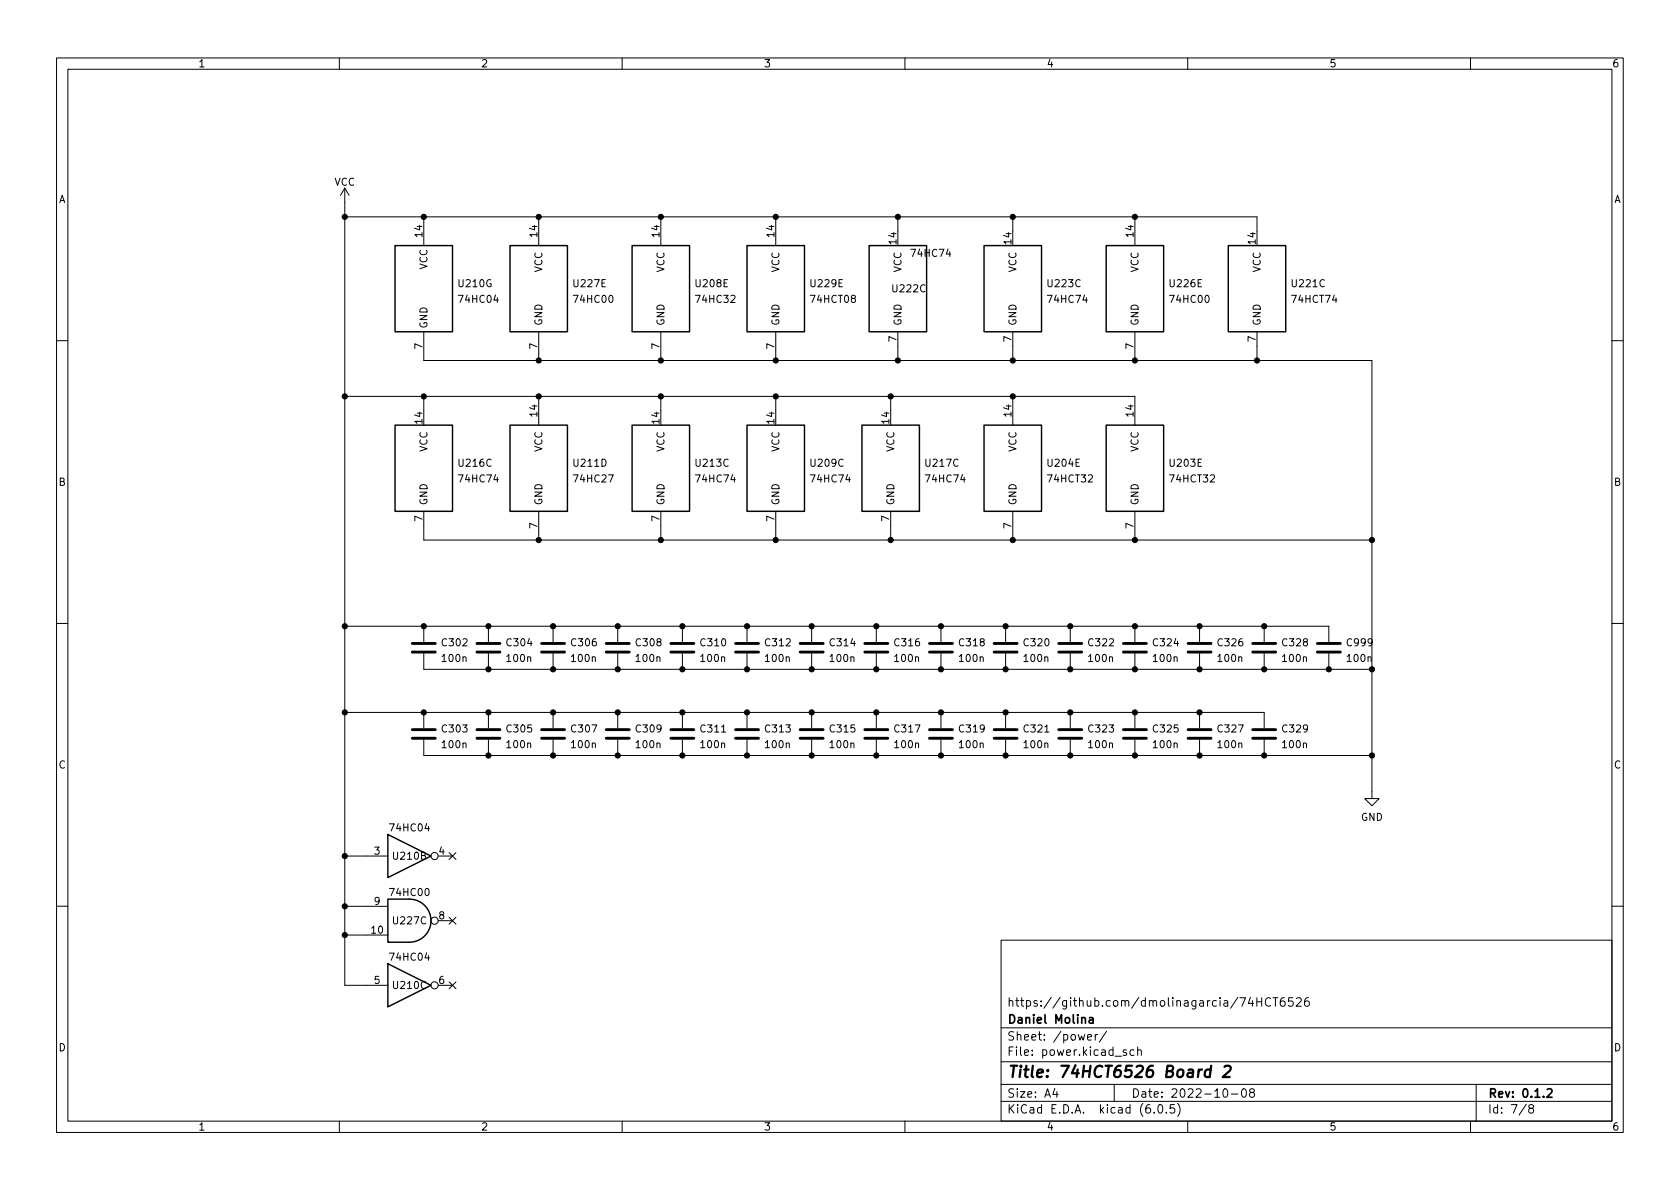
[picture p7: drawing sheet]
<svg xmlns="http://www.w3.org/2000/svg" width="297mm" height="210mm" viewBox="0 0 297 210" stroke-linecap="round" stroke-linejoin="round" font-family="sans-serif">
<g fill="none" stroke="#000" stroke-width=".18">
<path d="M10 10.2h277v190.1h-277zM12 12.2h273v186.1h-273zM60 10.2v2M110 10.2v2M160 10.2v2M210 10.2v2M260 10.2v2M61 33.3v140.9h7.6M61 33.3l-.8 1.2M61 33.3l.7 1.2M61 38.3h161.2v2.6M74.9 38.3v5.1"/>
<path d="M95.2 38.3v5.1M116.8 38.3v5.1M137.2 38.3v5.1M158.7 38.3v2.6M179.1 38.3v2.6M200.7 38.3v5.1M74.9 58.7v5h167.7v77.5h1.2l-1.2 1.3-1.3-1.3h1.3M95.2 58.7v5M116.8 58.7v5M137.2 58.7v5M158.7 58.7v5M179.1 58.7v5"/>
<path d="M200.7 58.7v5M222.2 58.7v5M10 60.2h2M61 70.1h139.7v5.1M74.9 70.1v2.5M95.2 70.1v5.1M116.8 70.1v2.5M137.2 70.1v2.5M157.5 70.1v2.5M179.1 70.1v5.1M285 60.2h2M74.9 90.4v5.1h167.7"/>
<path d="M95.2 90.4v5.1M116.8 90.4v5.1M137.2 90.4v5.1M157.5 90.4v5.1M179.1 90.4v5.1M200.7 90.4v5.1M10 110.2h2M61 110.7h173.9v2.8M74.9 110.7v2.8M74.9 115.6v2.8h167.7M86.4 110.7v2.8M86.4 115.6v2.8"/>
<path d="M97.8 110.7v2.8M97.8 115.6v2.8M109.2 110.7v2.8M109.2 115.6v2.8M120.6 110.7v2.8M120.6 115.6v2.8M132.1 110.7v2.8M132.1 115.6v2.8M143.5 110.7v2.8M143.5 115.6v2.8M154.9 110.7v2.8M154.9 115.6v2.8"/>
<path d="M166.4 110.7v2.8M166.4 115.6v2.8M177.8 110.7v2.8M177.8 115.6v2.8M189.2 110.7v2.8M189.2 115.6v2.8M200.7 110.7v2.8M200.7 115.6v2.8M212.1 110.7v2.8M212.1 115.6v2.8M223.5 110.7v2.8M223.5 115.6v2.8"/>
<path d="M234.9 115.6v2.8M285 110.2h2M61 126h162.5v2.8M74.9 126v2.8M74.9 130.8v2.8h167.7M86.4 126v2.8M86.4 130.8v2.8M97.8 126v2.8M97.8 130.8v2.8M109.2 126v2.8M109.2 130.8v2.8M120.6 126v2.8"/>
<path d="M120.6 130.8v2.8M132.1 126v2.8M132.1 130.8v2.8M143.5 126v2.8M143.5 130.8v2.8M154.9 126v2.8M154.9 130.8v2.8M166.4 126v2.8M166.4 130.8v2.8M177.8 126v2.8M177.8 130.8v2.8M189.2 126v2.8"/>
<path d="M189.2 130.8v2.8M200.7 126v2.8M200.7 130.8v2.8M212.1 126v2.8M212.1 130.8v2.8M223.5 130.8v2.8M61 151.4h7.6M77.5 151.4h2.5M79.4 150.8l1.2 1.2M80.6 150.8l-1.2 1.2M10 160.2h2M61 165.3h7.6"/>
<path d="M61 160.3h7.6M77.5 162.8h2.5M77.5 174.2h2.5M79.4 162.2l1.2 1.2M79.4 173.6l1.2 1.2M80.6 162.2l-1.2 1.2M80.6 173.6l-1.2 1.2M177 166.3h108v32h-108zM221.1 176.4l-.4 1h.9M221.4 176.9v1M222.2 176.4v1.5M222.2 177.1h.9"/>
<path d="M223.1 176.4v1.5M224.6 176.6a.6 .6 0 0 0-.7 0 .6 .6 0 0 0-.2 .7 .56 .56 0 0 0 .3 .6 .56 .56 0 0 0 .6-.1M225.1 176.4h.8M225.5 176.4v1.5M227.1 176.4a.59 .59 0 0 0-.7 .7v.5l.1 .3h.4l.2-.1 .1-.5-.1-.2-.5-.1-.2 .3M228.6 176.4h-.7l-.1 .7 .2-.1 .5 .1 .1 .2v.5l-.2 .1-.6-.1M229.2 176.6l.6-.2 .2 .2 .1 .3-1 1h1M231.4 176.4a.59 .59 0 0 0-.8 .7v.5l.2 .3h.4l.2-.1 .1-.5-.1-.2-.5-.1-.3 .3M285 160.2h2M60 198.3v2M110 198.3v2M160 198.3v2"/>
<path d="M177 194.8h108M177 191.8h108M177 187.8h108M177 181.8h108M186.5 192.5l-.4 1h1M186.9 193v1M192.3 183.4l.7-.1-.1-.3-.4-.1-.2 .2 .1 .8h.5M193.6 182.9v1M194.1 182.9l-.3 .1-.2 .2M195.6 182.4l-1.2 1.9M197 191.8v3M199.1 185.7l-.3-.1-.2 .2v.3l.5 .1v.4h-.5"/>
<path d="M200.5 185.7l-.4-.1-.3 .3v.4l.1 .3h.6M201.1 185.8l.3-.2 .3 .1 .1 .9M201.1 185.1v1.5M204.1 196.7v.1M204.9 195.4l.2-.1a.81 .81 0 0 1 .6 .7 .81 .81 0 0 1-.3 .8h-.2a.81 .81 0 0 1-.6-.6 .81 .81 0 0 1 .3-.8zM206.2 196.7v.1M207.6 195.3h-.7v.7l.2-.1 .5 .1 .1 .2-.1 .5-.2 .1-.5-.1M208.2 195.1a1.72 1.72 0 0 1 0 2.3M210 198.3v2M216.4 192.6l.2-.1a.81 .81 0 0 1 .6 .7 .81 .81 0 0 1-.3 .8h-.2a.81 .81 0 0 1-.6-.6 .81 .81 0 0 1 .3-.8zM217.7 193.5h1.2M219.7 192.6l.2-.1a.81 .81 0 0 1 .5 .7 .81 .81 0 0 1-.3 .8h-.1a.81 .81 0 0 1-.6-.6 .81 .81 0 0 1 .3-.8z"/>
<path d="M221.2 193.2l-.3-.3 .1-.2 .2-.2 .4 .1 .2 .2-.1 .2-.6 .2-.2 .3 .1 .4 .2 .1h.4l.2-.3-.1-.4-.2-.1M260 198.3v2M261 191.8v6.5M269.9 195.3l-1.3 1.9M270.6 196l-.3-.3 .1-.2 .2-.2 .4 .1 .2 .2-.1 .2-.7 .2-.1 .3v.2l.3 .3h.4l.2-.3-.1-.4-.2-.1"/>
<circle cx="76.8" cy="151.4" r=".63"/>
<circle cx="76.8" cy="162.8" r=".63"/>
<circle cx="76.8" cy="174.2" r=".63"/>
</g>
<path d="M192.6 180h.6l.1 .9M193.3 180.3l-.5 .1a.29 .29 0 0 0-.3 .2 .29 .29 0 0 0 .3 .3h.5M273.6 192.7l.5-.2 .2 .2 .1 .3-.9 1h.9" fill="none" stroke="#000" stroke-width=".3"/>
<path d="M214 189.2a.66 .66 0 0 0-.9 .3l-.1 .6 .1 .3 .2 .1 .6-.1M214.1 188.5l-.2 2M216.5 188.7l.3-.2h.5a.45 .45 0 0 1 .3 .5l-.1 .3-1.3 1.2h1.2" fill="none" stroke="#000" stroke-width=".4"/>
<g fill="none" stroke="#000" stroke-width=".51">
<path d="M72.9 115.3h4.1M72.9 113.8h4.1M84.3 115.3h4.1M84.3 113.8h4.1M95.8 115.3h4M95.8 113.8h4M107.2 115.3h4.1M107.2 113.8h4.1M118.6 115.3h4.1M118.6 113.8h4.1M130 115.3h4.1M130 113.8h4.1"/>
<path d="M141.5 115.3h4M141.5 113.8h4M152.9 115.3h4.1M152.9 113.8h4.1M164.3 115.3h4.1M164.3 113.8h4.1M175.8 115.3h4M175.8 113.8h4M187.2 115.3h4.1M187.2 113.8h4.1M198.6 115.3h4.1M198.6 113.8h4.1"/>
<path d="M210.1 115.3h4M210.1 113.8h4M221.5 115.3h4.1M221.5 113.8h4.1M232.9 115.3h4.1M232.9 113.8h4.1M72.9 130.6h4.1M72.9 129h4.1M84.3 130.6h4.1M84.3 129h4.1M95.8 130.6h4M95.8 129h4"/>
<path d="M107.2 130.6h4.1M107.2 129h4.1M118.6 130.6h4.1M118.6 129h4.1M130 130.6h4.1M130 129h4.1M141.5 130.6h4M141.5 129h4M152.9 130.6h4.1M152.9 129h4.1M164.3 130.6h4.1M164.3 129h4.1"/>
<path d="M175.8 130.6h4M175.8 129h4M187.2 130.6h4.1M187.2 129h4.1M198.6 130.6h4.1M198.6 129h4.1M210.1 130.6h4M210.1 129h4M221.5 130.6h4.1M221.5 129h4.1"/>
</g>
<g fill="none" stroke="#000" stroke-width=".25">
<path d="M69.8 43.4h10.2v15.3h-10.2zM90.2 43.4h10.1v15.3h-10.1zM111.8 43.4h10.1v15.3h-10.1zM132.1 43.4h10.1v15.3h-10.1zM153.7 43.4h10.1v15.3h-10.1zM174 43.4h10.1v15.3h-10.1zM195.6 43.4h10.1v15.3h-10.1zM217.2 43.4h10.1v15.3h-10.1zM69.8 75.2h10.2v15.2h-10.2zM90.2 75.2h10.1v15.2h-10.1zM111.8 75.2h10.1v15.2h-10.1zM132.1 75.2h10.1v15.2h-10.1z"/>
<path d="M152.4 75.2h10.2v15.2h-10.2zM174 75.2h10.1v15.2h-10.1zM195.6 75.2h10.1v15.2h-10.1zM68.6 147.6l7.6 3.8-7.6 3.8zM68.6 159h3.8a3.8 3.8 0 0 1 3.8 3.8 3.8 3.8 0 0 1-3.8 3.8h-3.8zM68.6 170.4l7.6 3.8-7.6 3.8z"/>
</g>
<g fill="#000" stroke="#000" stroke-width=".18">
<circle cx="61" cy="38.3" r=".46"/>
<circle cx="74.9" cy="38.3" r=".46"/>
<circle cx="95.2" cy="38.3" r=".46"/>
<circle cx="116.8" cy="38.3" r=".46"/>
<circle cx="137.2" cy="38.3" r=".46"/>
<circle cx="158.7" cy="38.3" r=".46"/>
<circle cx="179.1" cy="38.3" r=".46"/>
<circle cx="200.7" cy="38.3" r=".46"/>
<circle cx="61" cy="70.1" r=".46"/>
<circle cx="74.9" cy="70.1" r=".46"/>
<circle cx="95.2" cy="70.1" r=".46"/>
<circle cx="95.2" cy="63.7" r=".46"/>
<circle cx="116.8" cy="70.1" r=".46"/>
<circle cx="116.8" cy="63.7" r=".46"/>
<circle cx="137.2" cy="70.1" r=".46"/>
<circle cx="137.2" cy="63.7" r=".46"/>
<circle cx="157.5" cy="70.1" r=".46"/>
<circle cx="158.7" cy="63.7" r=".46"/>
<circle cx="179.1" cy="63.7" r=".46"/>
<circle cx="179.1" cy="70.1" r=".46"/>
<circle cx="200.7" cy="63.7" r=".46"/>
<circle cx="222.2" cy="63.7" r=".46"/>
<circle cx="95.2" cy="95.5" r=".46"/>
<circle cx="116.8" cy="95.5" r=".46"/>
<circle cx="137.2" cy="95.5" r=".46"/>
<circle cx="157.5" cy="95.5" r=".46"/>
<circle cx="179.1" cy="95.5" r=".46"/>
<circle cx="200.7" cy="95.5" r=".46"/>
<circle cx="242.6" cy="95.5" r=".46"/>
<circle cx="61" cy="110.7" r=".46"/>
<circle cx="74.9" cy="110.7" r=".46"/>
<circle cx="86.4" cy="118.4" r=".46"/>
<circle cx="86.4" cy="110.7" r=".46"/>
<circle cx="97.8" cy="110.7" r=".46"/>
<circle cx="97.8" cy="118.4" r=".46"/>
<circle cx="109.2" cy="110.7" r=".46"/>
<circle cx="109.2" cy="118.4" r=".46"/>
<circle cx="120.6" cy="110.7" r=".46"/>
<circle cx="120.6" cy="118.4" r=".46"/>
<circle cx="132.1" cy="118.4" r=".46"/>
<circle cx="132.1" cy="110.7" r=".46"/>
<circle cx="143.5" cy="110.7" r=".46"/>
<circle cx="143.5" cy="118.4" r=".46"/>
<circle cx="154.9" cy="118.4" r=".46"/>
<circle cx="154.9" cy="110.7" r=".46"/>
<circle cx="166.4" cy="110.7" r=".46"/>
<circle cx="166.4" cy="118.4" r=".46"/>
<circle cx="177.8" cy="118.4" r=".46"/>
<circle cx="177.8" cy="110.7" r=".46"/>
<circle cx="189.2" cy="110.7" r=".46"/>
<circle cx="189.2" cy="118.4" r=".46"/>
<circle cx="200.7" cy="118.4" r=".46"/>
<circle cx="200.7" cy="110.7" r=".46"/>
<circle cx="212.1" cy="118.4" r=".46"/>
<circle cx="212.1" cy="110.7" r=".46"/>
<circle cx="223.5" cy="118.4" r=".46"/>
<circle cx="223.5" cy="110.7" r=".46"/>
<circle cx="234.9" cy="118.4" r=".46"/>
<circle cx="242.6" cy="118.4" r=".46"/>
<circle cx="61" cy="126" r=".46"/>
<circle cx="74.9" cy="126" r=".46"/>
<circle cx="86.4" cy="126" r=".46"/>
<circle cx="86.4" cy="133.6" r=".46"/>
<circle cx="97.8" cy="126" r=".46"/>
<circle cx="97.8" cy="133.6" r=".46"/>
<circle cx="109.2" cy="133.6" r=".46"/>
<circle cx="109.2" cy="126" r=".46"/>
<circle cx="120.6" cy="133.6" r=".46"/>
<circle cx="120.6" cy="126" r=".46"/>
<circle cx="132.1" cy="126" r=".46"/>
<circle cx="132.1" cy="133.6" r=".46"/>
<circle cx="143.5" cy="126" r=".46"/>
<circle cx="143.5" cy="133.6" r=".46"/>
<circle cx="154.9" cy="126" r=".46"/>
<circle cx="154.9" cy="133.6" r=".46"/>
<circle cx="166.4" cy="126" r=".46"/>
<circle cx="166.4" cy="133.6" r=".46"/>
<circle cx="177.8" cy="126" r=".46"/>
<circle cx="177.8" cy="133.6" r=".46"/>
<circle cx="189.2" cy="126" r=".46"/>
<circle cx="189.2" cy="133.6" r=".46"/>
<circle cx="200.7" cy="126" r=".46"/>
<circle cx="200.7" cy="133.6" r=".46"/>
<circle cx="212.1" cy="126" r=".46"/>
<circle cx="212.1" cy="133.6" r=".46"/>
<circle cx="223.5" cy="133.6" r=".46"/>
<circle cx="242.6" cy="133.6" r=".46"/>
<circle cx="61" cy="151.4" r=".46"/>
<circle cx="61" cy="165.3" r=".46"/>
<circle cx="61" cy="160.3" r=".46"/>
</g>
<text font-size="2.8" x="178" y="190.6">Title: 74HCT6526 Board 2</text>
<g font-size="2.1">
<text x="178" y="178">https://github.com/dmolinagarcia/74HCT6526</text>
<text x="178" y="184">Sheet: /power/</text>
<text x="178" y="181">Daniel Molina</text>
<text x="178" y="186.7">File: power.kicad_sch</text>
<text x="178" y="196.9">KiCad E.D.A. kicad (6.0.5)</text>
<text x="178" y="194.1">Size: A4</text>
<text x="200" y="194.1">Date: 2022-10-08</text>
<text x="263" y="194.1">Rev: 0.1.2</text>
<text x="263" y="196.9">Id: 7/8</text>
</g>
<g font-size="1.8">
<text x="35" y="11.9">1</text>
<text x="85" y="11.9">2</text>
<text x="135" y="11.9">3</text>
<text x="185" y="11.9">4</text>
<text x="235" y="11.9">5</text>
<text x="285" y="11.9">6</text>
<text x="10.3" y="35.9">A</text>
<text x="59.1" y="32.8">VCC</text>
<text x="285.3" y="35.9">A</text>
<text x="74.7" y="41.9" transform="rotate(-90 74.7 41.9)">14</text>
<text x="95" y="41.9" transform="rotate(-90 95 41.9)">14</text>
<text x="116.6" y="41.9" transform="rotate(-90 116.6 41.9)">14</text>
<text x="136.9" y="41.9" transform="rotate(-90 136.9 41.9)">14</text>
<text x="200.4" y="41.9" transform="rotate(-90 200.4 41.9)">14</text>
<text x="75.6" y="47.7" transform="rotate(-90 75.6 47.7)">VCC</text>
<text x="158.5" y="43.1" transform="rotate(-90 158.5 43.1)">14</text>
<text x="161.3" y="45.4">74HC74</text>
<text x="178.8" y="43.1" transform="rotate(-90 178.8 43.1)">14</text>
<text x="222" y="43.1" transform="rotate(-90 222 43.1)">14</text>
<text x="81.2" y="50.8">U210G</text>
<text x="81.3" y="53.5">74HC04</text>
<text x="95.9" y="48.2" transform="rotate(-90 95.9 48.2)">VCC</text>
<text x="101.5" y="50.8">U227E</text>
<text x="101.6" y="53.5">74HC00</text>
<text x="117.5" y="48.2" transform="rotate(-90 117.5 48.2)">VCC</text>
<text x="123.1" y="50.8">U208E</text>
<text x="123.2" y="53.5">74HC32</text>
<text x="137.8" y="48.2" transform="rotate(-90 137.8 48.2)">VCC</text>
<text x="143.4" y="50.8">U229E</text>
<text x="143.5" y="53.5">74HCT08</text>
<text x="157.9" y="51.7">U222C</text>
<text x="159.4" y="48.2" transform="rotate(-90 159.4 48.2)">VCC</text>
<text x="179.7" y="48.2" transform="rotate(-90 179.7 48.2)">VCC</text>
<text x="185.4" y="50.8">U223C</text>
<text x="185.5" y="53.5">74HC74</text>
<text x="201.3" y="48.2" transform="rotate(-90 201.3 48.2)">VCC</text>
<text x="206.9" y="50.8">U226E</text>
<text x="207.1" y="53.5">74HC00</text>
<text x="222.9" y="48.2" transform="rotate(-90 222.9 48.2)">VCC</text>
<text x="228.5" y="50.8">U221C</text>
<text x="228.6" y="53.5">74HCT74</text>
<text x="75.6" y="58.2" transform="rotate(-90 75.6 58.2)">GND</text>
<text x="95.9" y="57.7" transform="rotate(-90 95.9 57.7)">GND</text>
<text x="117.5" y="57.7" transform="rotate(-90 117.5 57.7)">GND</text>
<text x="137.8" y="57.7" transform="rotate(-90 137.8 57.7)">GND</text>
<text x="159.4" y="57.7" transform="rotate(-90 159.4 57.7)">GND</text>
<text x="179.7" y="57.7" transform="rotate(-90 179.7 57.7)">GND</text>
<text x="201.3" y="57.7" transform="rotate(-90 201.3 57.7)">GND</text>
<text x="222.9" y="57.7" transform="rotate(-90 222.9 57.7)">GND</text>
<text x="74.7" y="61.7" transform="rotate(-90 74.7 61.7)">7</text>
<text x="95" y="61.7" transform="rotate(-90 95 61.7)">7</text>
<text x="116.6" y="61.7" transform="rotate(-90 116.6 61.7)">7</text>
<text x="136.9" y="61.7" transform="rotate(-90 136.9 61.7)">7</text>
<text x="158.5" y="60.4" transform="rotate(-90 158.5 60.4)">7</text>
<text x="178.8" y="60.4" transform="rotate(-90 178.8 60.4)">7</text>
<text x="200.4" y="61.7" transform="rotate(-90 200.4 61.7)">7</text>
<text x="222" y="60.4" transform="rotate(-90 222 60.4)">7</text>
<text x="74.7" y="74.9" transform="rotate(-90 74.7 74.9)">14</text>
<text x="95" y="73.6" transform="rotate(-90 95 73.6)">14</text>
<text x="116.6" y="74.9" transform="rotate(-90 116.6 74.9)">14</text>
<text x="136.9" y="74.9" transform="rotate(-90 136.9 74.9)">14</text>
<text x="157.2" y="74.9" transform="rotate(-90 157.2 74.9)">14</text>
<text x="178.8" y="73.6" transform="rotate(-90 178.8 73.6)">14</text>
<text x="200.4" y="73.6" transform="rotate(-90 200.4 73.6)">14</text>
<text x="75.6" y="79.9" transform="rotate(-90 75.6 79.9)">VCC</text>
<text x="81.2" y="82.5">U216C</text>
<text x="95.9" y="79.9" transform="rotate(-90 95.9 79.9)">VCC</text>
<text x="101.5" y="82.5">U211D</text>
<text x="117.5" y="79.9" transform="rotate(-90 117.5 79.9)">VCC</text>
<text x="123.1" y="82.5">U213C</text>
<text x="137.8" y="79.9" transform="rotate(-90 137.8 79.9)">VCC</text>
<text x="143.4" y="82.5">U209C</text>
<text x="158.1" y="79.9" transform="rotate(-90 158.1 79.9)">VCC</text>
<text x="163.8" y="82.5">U217C</text>
<text x="179.7" y="79.9" transform="rotate(-90 179.7 79.9)">VCC</text>
<text x="185.3" y="82.5">U204E</text>
<text x="201.3" y="79.9" transform="rotate(-90 201.3 79.9)">VCC</text>
<text x="206.9" y="82.5">U203E</text>
<text x="10.3" y="85.9">B</text>
<text x="75.6" y="89.4" transform="rotate(-90 75.6 89.4)">GND</text>
<text x="81.3" y="85.3">74HC74</text>
<text x="95.9" y="89.4" transform="rotate(-90 95.9 89.4)">GND</text>
<text x="101.6" y="85.3">74HC27</text>
<text x="117.5" y="89.4" transform="rotate(-90 117.5 89.4)">GND</text>
<text x="123.2" y="85.3">74HC74</text>
<text x="137.8" y="89.4" transform="rotate(-90 137.8 89.4)">GND</text>
<text x="143.6" y="85.3">74HC74</text>
<text x="158.1" y="89.4" transform="rotate(-90 158.1 89.4)">GND</text>
<text x="163.9" y="85.3">74HC74</text>
<text x="179.7" y="89.4" transform="rotate(-90 179.7 89.4)">GND</text>
<text x="185.4" y="85.3">74HCT32</text>
<text x="201.3" y="89.4" transform="rotate(-90 201.3 89.4)">GND</text>
<text x="207" y="85.3">74HCT32</text>
<text x="285.3" y="85.9">B</text>
<text x="74.7" y="92.2" transform="rotate(-90 74.7 92.2)">7</text>
<text x="95" y="93.5" transform="rotate(-90 95 93.5)">7</text>
<text x="116.6" y="92.2" transform="rotate(-90 116.6 92.2)">7</text>
<text x="136.9" y="92.2" transform="rotate(-90 136.9 92.2)">7</text>
<text x="157.2" y="92.2" transform="rotate(-90 157.2 92.2)">7</text>
<text x="178.8" y="93.5" transform="rotate(-90 178.8 93.5)">7</text>
<text x="200.4" y="93.5" transform="rotate(-90 200.4 93.5)">7</text>
<text x="78.3" y="114.3">C302</text>
<text x="78.3" y="117">100n</text>
<text x="89.7" y="114.3">C304</text>
<text x="89.7" y="117">100n</text>
<text x="101.1" y="114.3">C306</text>
<text x="101.2" y="117">100n</text>
<text x="112.6" y="114.3">C308</text>
<text x="112.6" y="117">100n</text>
<text x="124" y="114.3">C310</text>
<text x="124" y="117">100n</text>
<text x="135.4" y="114.3">C312</text>
<text x="135.5" y="117">100n</text>
<text x="146.8" y="114.3">C314</text>
<text x="146.9" y="117">100n</text>
<text x="158.3" y="114.3">C316</text>
<text x="158.3" y="117">100n</text>
<text x="169.7" y="114.3">C318</text>
<text x="169.7" y="117">100n</text>
<text x="181.1" y="114.3">C320</text>
<text x="181.2" y="117">100n</text>
<text x="192.6" y="114.3">C322</text>
<text x="192.6" y="117">100n</text>
<text x="204" y="114.3">C324</text>
<text x="204" y="117">100n</text>
<text x="215.4" y="114.3">C326</text>
<text x="215.5" y="117">100n</text>
<text x="226.9" y="114.3">C328</text>
<text x="226.9" y="117">100n</text>
<text x="238.3" y="114.3">C999</text>
<text x="238.3" y="117">100n</text>
<text x="78.3" y="129.5">C303</text>
<text x="89.7" y="129.5">C305</text>
<text x="101.1" y="129.5">C307</text>
<text x="112.6" y="129.5">C309</text>
<text x="124" y="129.5">C311</text>
<text x="135.4" y="129.5">C313</text>
<text x="146.8" y="129.5">C315</text>
<text x="158.3" y="129.5">C317</text>
<text x="169.7" y="129.5">C319</text>
<text x="181.1" y="129.5">C321</text>
<text x="192.6" y="129.5">C323</text>
<text x="204" y="129.5">C325</text>
<text x="215.4" y="129.5">C327</text>
<text x="226.9" y="129.5">C329</text>
<text x="10.3" y="135.9">C</text>
<text x="78.3" y="132.3">100n</text>
<text x="89.7" y="132.3">100n</text>
<text x="101.2" y="132.3">100n</text>
<text x="112.6" y="132.3">100n</text>
<text x="124" y="132.3">100n</text>
<text x="135.5" y="132.3">100n</text>
<text x="146.9" y="132.3">100n</text>
<text x="158.3" y="132.3">100n</text>
<text x="169.7" y="132.3">100n</text>
<text x="181.2" y="132.3">100n</text>
<text x="192.6" y="132.3">100n</text>
<text x="204" y="132.3">100n</text>
<text x="215.5" y="132.3">100n</text>
<text x="226.9" y="132.3">100n</text>
<text x="285.3" y="135.9">C</text>
<text x="69.1" y="147">74HC04</text>
<text x="240.6" y="145.1">GND</text>
<text x="66.2" y="151.1">3</text>
<text x="69.6" y="152">U210B</text>
<text x="77.6" y="151.1">4</text>
<text x="66.2" y="160">9</text>
<text x="69.1" y="158.4">74HC00</text>
<text x="65.7" y="165.1">10</text>
<text x="69.6" y="163.4">U227C</text>
<text x="77.6" y="162.6">8</text>
<text x="66.2" y="174">5</text>
<text x="69.1" y="169.9">74HC04</text>
<text x="77.6" y="174">6</text>
<text x="69.6" y="174.9">U210C</text>
<text x="10.3" y="185.9">D</text>
<text x="285.3" y="185.9">D</text>
<text x="35" y="199.9">1</text>
<text x="85" y="199.9">2</text>
<text x="135" y="199.9">3</text>
<text x="185" y="199.9">4</text>
<text x="235" y="199.9">5</text>
<text x="285" y="199.9">6</text>
</g>
</svg>
